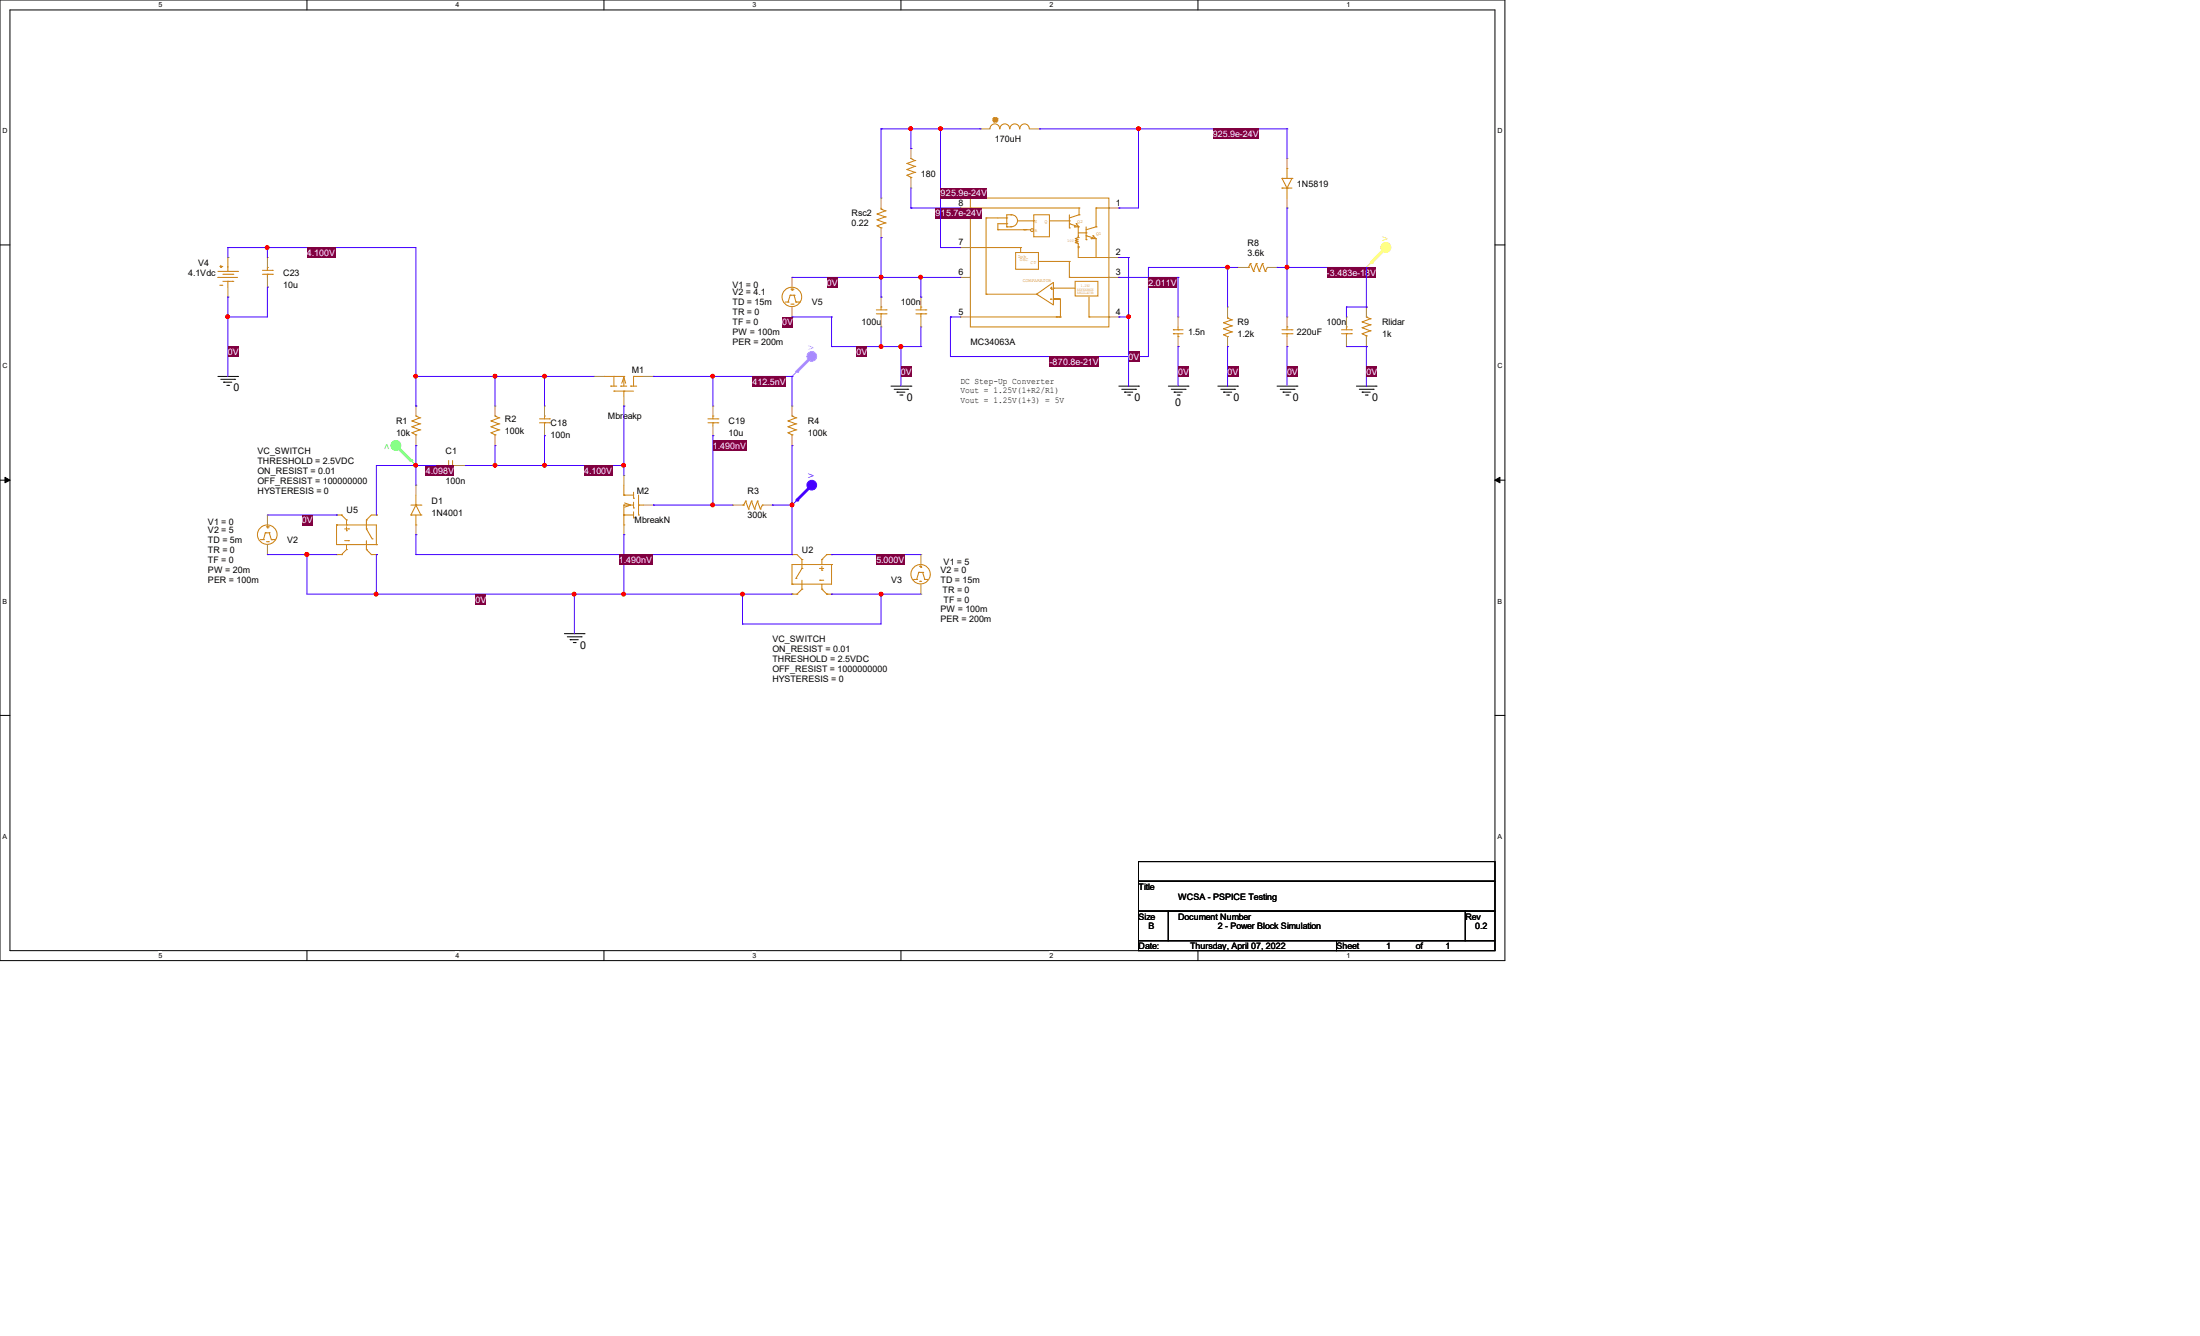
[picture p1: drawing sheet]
<svg xmlns="http://www.w3.org/2000/svg" width="356mm" height="216mm" viewBox="0 0 356 216" stroke-linecap="round" stroke-linejoin="round" font-family="sans-serif">
<path d="M0 0h243.2v155.2h-243.2zM1.6 1.6h240v152h-240z" fill="none" stroke="#000" stroke-width=".16"/>
<g fill="#fff">
<path d="M25.6 .2h.6v1.2h-.6z"/>
<path d="M25.6 153.8h.6v1.2h-.6z"/>
</g>
<path d="M49.6 0v1.6M49.6 153.6v1.6" fill="none" stroke="#000" stroke-width=".16"/>
<g fill="#fff">
<path d="M73.6 .2h.6v1.2h-.6z"/>
<path d="M73.6 153.8h.6v1.2h-.6z"/>
</g>
<path d="M97.6 0v1.6M97.6 153.6v1.6" fill="none" stroke="#000" stroke-width=".16"/>
<g fill="#fff">
<path d="M121.6 .2h.6v1.2h-.6z"/>
<path d="M121.6 153.8h.6v1.2h-.6z"/>
</g>
<path d="M145.6 0v1.6M145.6 153.6v1.6" fill="none" stroke="#000" stroke-width=".16"/>
<g fill="#fff">
<path d="M169.6 .2h.6v1.2h-.6z"/>
<path d="M169.6 153.8h.6v1.2h-.6z"/>
</g>
<path d="M193.6 0v1.6M193.6 153.6v1.6" fill="none" stroke="#000" stroke-width=".16"/>
<g fill="#fff">
<path d="M217.6 .2h.6v1.2h-.6z"/>
<path d="M217.6 153.8h.6v1.2h-.6z"/>
<path d="M.4 20.6h.8v1.2h-.8z"/>
<path d="M242.1 20.6h.7v1.2h-.7z"/>
<path d="M.4 58.5h.8v1.2h-.8z"/>
<path d="M242.1 58.5h.7v1.2h-.7z"/>
</g>
<path d="M0 39.6h1.6M241.6 39.6h1.6" fill="none" stroke="#000" stroke-width=".16"/>
<g fill="#fff">
<path d="M.4 96.6h.7v1.1h-.7z"/>
<path d="M242.1 96.6h.7v1.1h-.7z"/>
</g>
<path d="M0 77.6h1.6M241.6 77.6h1.6" fill="none" stroke="#000" stroke-width=".16"/>
<path d="M.8 77.1l.8 .5-.8 .4zM241.6 77.6l.8-.5v.9z" fill="#000" stroke="#000" stroke-width=".16"/>
<g fill="#fff">
<path d="M.4 134.6h.7v1.2h-.7z"/>
<path d="M242.1 134.6h.7v1.2h-.7z"/>
</g>
<g fill="none" stroke="#000" stroke-width=".16">
<path d="M35.2 60.8h3.2M35.7 61.3h2.2M36.2 61.8h.1M36.2 61.8h1.3M36.7 62.3h.3M37 62.3h.1M37.9 61.3h.1M38.4 60.8h.1M144 62.4h3.2M144.5 62.9h2.2M145 63.4h.1M145 63.4h1.3"/>
<path d="M145.5 63.8h.3M145.8 63.8h.1M146.7 62.9h.1M147.2 62.4h.1M180.8 62.4h3.2M181.3 62.9h2.3M181.8 63.4h.1M181.8 63.4h1.3M182.3 63.8h.3M182.6 63.8h.1M183.6 62.9h.1M184 62.4h.1"/>
<path d="M188.8 62.4h3.2M189.3 62.9h2.3M189.8 63.4h.1M189.8 63.4h1.3M190.3 63.8h.3M190.6 63.8h.1M191.6 62.9h.1M192 62.4h.1M196.8 62.4h3.2M197.3 62.9h2.3M197.8 63.4h.1M197.8 63.4h1.3"/>
<path d="M198.3 63.8h.3M198.6 63.8h.1M199.6 62.9h.1M200 62.4h.1M206.4 62.4h3.2M206.9 62.9h2.3M207.4 63.4h.1M207.4 63.4h1.3M207.9 63.8h.3M208.2 63.8h.1M209.2 62.9h.1M209.6 62.4h.1"/>
<path d="M219.2 62.4h3.2M219.7 62.9h2.3M220.2 63.4h.1M220.2 63.4h1.3M220.7 63.8h.3M221 63.8h.1M222 62.9h.1M222.4 62.4h.1M0 115.6h1.6M91.2 102.4h3.2M91.7 102.9h2.2M92.2 103.4h.1"/>
<path d="M92.2 103.4h1.3M92.7 103.8h.3M93 103.8h.1M93.9 102.9h.1M94.4 102.4h.1M241.6 115.6h1.6M184 139.2h57.6v3.2h-57.6zM184 142.4h57.6v4.8h-57.6zM184 147.2h4.8v4.8h-4.8zM184 152h32v1.6h-32zM188.8 147.2h48.1v4.8h-48.1zM216 152h25.6v1.6h-25.6z"/>
<path d="M236.9 147.2h4.7v4.8h-4.7z"/>
</g>
<circle cx="224" cy="40" r=".78" fill="#ff5" stroke="#ff5" stroke-width=".16"/>
<path d="M220.9 43.2h.1M224 40l-3.1 3.2" fill="none" stroke="#ff5" stroke-width=".16"/>
<path d="M224 40l-2.3 2.4" fill="none" stroke="#ff5" stroke-width=".47"/>
<circle cx="221.7" cy="42.4" r=".23" fill="#ff5"/>
<circle cx="64" cy="72" r=".78" fill="#5f5" stroke="#5f5" stroke-width=".16"/>
<path d="M64 72l3.2 3.2M67.2 75.2h.1" fill="none" stroke="#5f5" stroke-width=".16"/>
<path d="M64 72l2.4 2.4" fill="none" stroke="#5f5" stroke-width=".47"/>
<circle cx="66.4" cy="74.4" r=".23" fill="#5f5"/>
<circle cx="131.2" cy="78.4" r=".78" fill="#50f" stroke="#50f" stroke-width=".16"/>
<path d="M131.2 78.4l-3.2 3.2M128 81.6h.1" fill="none" stroke="#50f" stroke-width=".16"/>
<path d="M131.2 78.4l-2.4 2.4" fill="none" stroke="#50f" stroke-width=".47"/>
<circle cx="128.8" cy="80.8" r=".23" fill="#50f"/>
<circle cx="131.2" cy="57.6" r=".78" fill="#f5f" stroke="#f5f" stroke-width=".16"/>
<path d="M131.2 57.6l-3.2 3.2M128 60.8h.1" fill="none" stroke="#f5f" stroke-width=".16"/>
<path d="M131.2 57.6l-2.4 2.4" fill="none" stroke="#f5f" stroke-width=".47"/>
<circle cx="128.8" cy="60" r=".23" fill="#f5f"/>
<g fill="none" stroke="#cc8006" stroke-width=".16">
<path d="M160.5 19.5h.1M160.5 19.2h.1M160.5 19.5l.2 .2M160.5 19.2v.3M160.5 19.2l.7 .3M160.7 19h.1M160.7 19.7h.1M160.7 19l-.2 .2M160.7 19h.3M160.7 19l.3 .7M160.7 19.7h.3M161 19h.1"/>
<path d="M161 19.7h.1M161 19l-.3 .7M161 19l.2 .2M161.2 19.2h.1M161.2 19.5h.1M161.2 19.2l-.7 .3M161.2 19.2v.3M161.2 19.5l-.2 .2M141.8 34.6h.1M141.8 35.5h.1M141.8 36.5h.1M141.8 34.6l1.3 .5"/>
<path d="M141.8 35.5l1.3 .5M141.8 36.5l.6 .3M142.4 36.8h.1M142.4 33.8h.1M142.4 33.8l.7 .3M142.4 33.6v.2M143.1 34.1h.1M143.1 35.1h.1M143.1 36h.1M143.1 34.1l-1.3 .5M143.1 35.1l-1.3 .4M143.1 36l-1.3 .5"/>
<path d="M146.6 28.3h.1M146.6 27.4h.1M146.6 26.4h.1M146.6 28.3l.6 .4M146.6 27.4l1.3 .5M146.6 26.4l1.3 .5M147.2 25.6h.1M147.2 28.7h.1M147.2 25.6l.7 .4M147.2 28.7v.1M147.9 27.9h.1M147.9 26.9h.1"/>
<path d="M147.9 26h.1M147.9 27.9l-1.3 .4M147.9 26.9l-1.3 .5M147.9 26l-1.3 .4M156.8 32h22.4v20.8h-22.4zM156.8 33.6h.1M156.8 33.6h17.6M159.4 35.2h.1M159.4 35.2h3.3M159.4 35.2v12.3M160 20.8a.78 .78 0 0 1 .8-.8 .78 .78 0 0 1 .8 .8M161.3 37.1h.1"/>
<path d="M161.3 37.1h5.3M161.6 20.8a.78 .78 0 0 1 .8-.8 .78 .78 0 0 1 .8 .8M162.7 36.2h.1M162.7 36.7h.1M162.7 35.2h.1M162.7 36.2h-1.4v.9M162.7 36.7h.7M163.2 20.8a.78 .78 0 0 1 .8-.8 .78 .78 0 0 1 .8 .8M163.4 34.7h.1M163.4 36.7h.1M163.4 34.7h-.7v2M163.4 34.7a.95 .95 0 0 1 1.1 1 .95 .95 0 0 1-1.1 .9"/>
<path d="M164.5 35.7h2.6M164.8 20.8a.76 .76 0 0 1 .8-.8 .76 .76 0 0 1 .8 .8M165.5 37.1h.1M165.8 37.1h.1M167.1 34.7h2.5v3.6h-2.5zM167.1 35.7h.1M169.6 35.7h3.2M172.8 36.8h.1M172.8 36.2h.1M172.8 35.7h.1M172.8 34.7v2.1M172.8 36.2l1.6 .5"/>
<path d="M173.7 36.7h.1M173.7 36.7h.7M173.9 36.2h.1M173.9 36.2l.5 .5M174.3 38.4h.1M174.3 39.8h.1M174.3 36.7v1.7M174.3 37.6h1.3M174.3 38.1v.3l-.5 .2 .5 .1-.5 .2 .5 .2-.5 .1 .5 .2v2.2M174.4 34.7h.1M174.4 33.6h.1M174.4 34.7l-1.6 .5"/>
<path d="M174.4 33.6v1.1M175.6 38.7h.1M175.6 38.1h.1M175.6 37.6h.1M175.6 36.7v2M175.6 38.1l1.6 .5M176.4 38.6h.1M176.4 38.6h.8M176.7 38.1h.1M176.7 38.1l.5 .5M177.2 36.7h.1M177.2 33.6h.1"/>
<path d="M177.2 36.7l-1.6 .4M177.2 33.6v3.1M177.2 38.6v3M177.2 33.6h2M179.2 33.6h.1M207.2 28.8h.1M207.2 30.4h.1M207.2 28.8h1.6M207.2 28.8l.8 1.6M207.2 30.4h1.6M208 30.4h.1M208 27.2h.1"/>
<path d="M208 27.2v1.6M208 30.4v1.6M208.8 28.8h.1M208.8 28.8l-.8 1.6M35.2 44.8h.1M35.2 44.8h3.2M35.2 43.9h3.2M35.5 43.1h.4M35.5 46.1h.4M35.7 43.2h.1M35.7 42.9v.3M35.9 43.1h.1"/>
<path d="M35.9 46.1h.1M36 44.3h1.6M36 45.5h1.6M36.8 43.9h.1M36.8 45.5h.1M36.8 41.6h.1M36.8 41.6v2.3M36.8 45.5v.9M37.6 44.3h.1M37.6 45.5h.1M38.4 43.9h.1M42.4 44.3h1.6"/>
<path d="M42.4 43.7h1.6M43.2 43.2h.1M43.2 44.3h.1M43.2 43.2v.5M43.2 44.3v.5M44 44.3h.1M44 43.7h.1M126.9 48.8h.5M127.4 48.8h.1M127.7 47.7h.1M127.7 47.7l-.3 1.1M127.7 47.7h.7"/>
<path d="M127.8 49.1h.4M127.8 46.7h.4M128 46.9h.1M128 46.6v.3M128.2 49.1h.1M128.2 46.7h.1M128.4 47.7h.1M128.4 47.7l.3 1.1M128.7 48.8h.1M128.7 48.8h.5M129.2 48.8h.1M141.6 50.7h1.6"/>
<path d="M141.6 50.1h1.6M142.4 49.6h.1M142.4 50.7h.1M142.4 49.6v.5M142.4 50.7v.5M143.2 50.7h.1M143.2 50.1h.1M148 50.7h1.6M148 50.1h1.6M148.8 49.6h.1M148.8 50.7h.1M148.8 49.6v.5"/>
<path d="M148.8 50.7v.5M149.6 50.7h.1M149.6 50.1h.1M156.8 40h.1M156.8 51.2h14.6M156.8 40h8.2M159.4 47.5h.1M159.4 47.5h8.2M164.2 40.8h3.7v2.7h-3.7zM165 40h.1M165 40v.8M167.6 47.5l2.7-1.9v3.7z"/>
<path d="M167.6 47.5h.1M167.9 42.2h4.9M169.8 46.6h.1M169.8 48.3h.1M169.8 46.6h.3M169.8 48.3h.3M170 46.7h.1M170 46.4v.3M170.3 48.3h1.1h-1.1h1.1v1.9M170.3 46.6h.1M170.3 46.6h3.5M170.7 51.2h.1"/>
<path d="M171.2 51.2h.1M171.4 51.2h.1M171.4 50.1v1.1M172.8 42.2h.1M172.8 44.8h.1M172.8 44.8h6.4M172.8 42.2v2.6M173.8 45.5h3.7v2.3h-3.7zM174.3 40h.1M174.3 41.6h.1M174.3 41.6h4.9M176 51.2h.1"/>
<path d="M176 51.2h3.2M176 48v3.2M177.2 41.6h.1M179.2 51.2h.1M179.2 41.6h.1M179.2 44.8h.1M189.7 53.3h.1M189.7 53.9h.1M189.7 53.9h1.5M189.7 53.3h1.5M190.4 54.4h.1M190.4 53.3h.1"/>
<path d="M190.4 52.8v.5M190.4 53.9v.5M197.8 52.2h.1M197.8 53.1h.1M197.8 54.1h.1M197.8 52.2l1.3 .5M197.8 53.1l1.3 .5M197.8 54.1l.6 .3M198.4 54.4h.1M198.4 51.4h.1M198.4 51.4l.7 .3M198.4 51.2v.2"/>
<path d="M199.1 51.7h.1M199.1 52.7h.1M199.1 53.6h.1M199.1 51.7l-1.3 .5M199.1 52.7l-1.3 .4M199.1 53.6l-1.3 .5M201.6 43.2h.2M201.8 43.2h.1M202.1 42.6h.1M202.1 42.6l-.3 .6M202.1 42.6l.5 1.3M202.6 43.9h.1"/>
<path d="M203.1 42.6h.1M203.1 42.6l-.5 1.3M203.1 42.6l.4 1.3M203.5 43.9h.1M204 42.6h.1M204 42.6l-.5 1.3M204 42.6l.5 1.3M204.5 43.9h.1M204.9 43.2h.1M204.9 43.2l-.4 .7M207.2 53.9h1.6M207.2 53.3h1.6"/>
<path d="M208 52.8h.1M208 53.9h.1M208 52.8v.5M208 53.9v.5M208.8 53.9h.1M208.8 53.3h.1M216.8 53.9h1.6M216.8 53.3h1.6M217.6 52.8h.1M217.6 53.9h.1M217.6 52.8v.5M217.6 53.9v.5"/>
<path d="M218.4 53.9h.1M218.4 53.3h.1M220.2 53.9h.1M220.2 53h.1M220.2 52h.1M220.2 53.9l.7 .4M220.2 53l1.3 .5M220.2 52l1.3 .5M220.9 51.2h.1M220.9 54.3h.1M220.9 51.2l.6 .3M220.9 54.3v.1"/>
<path d="M221.5 53.5h.1M221.5 52.5h.1M221.5 51.5h.1M221.5 53.5l-1.3 .4M221.5 52.5l-1.3 .5M221.5 51.5l-1.3 .5M66.6 69.9h.1M66.6 69h.1M66.6 68h.1M66.6 69.9l.6 .4M66.6 69l1.3 .5M66.6 68l1.3 .5"/>
<path d="M67.2 67.2h.1M67.2 70.3h.1M67.2 67.2l.7 .3M67.2 70.3v.1M67.9 69.5h.1M67.9 68.5h.1M67.9 67.5h.1M67.9 69.5l-1.3 .4M67.9 68.5l-1.3 .5M67.9 67.5l-1.3 .5M72 75.2h.5M72.5 76h.1"/>
<path d="M72.5 75.2h.1M72.5 74.4v1.6M73.2 76h.1M73.2 74.4v1.6M73.2 75.2h.4M73.6 75.2h.1M79.4 69.9h.1M79.4 69h.1M79.4 68h.1M79.4 69.9l.6 .4M79.4 69l1.2 .5M79.4 68l1.2 .5"/>
<path d="M80 67.2h.1M80 70.3h.1M80 67.2l.6 .3M80 70.3v.1M80.6 69.5h.1M80.6 68.5h.1M80.6 67.5h.1M80.6 69.5l-1.2 .4M80.6 68.5l-1.2 .5M80.6 67.5l-1.2 .5M87.2 68.3h1.6M87.2 67.7h1.6"/>
<path d="M88 67.2h.1M88 68.3h.1M88 67.2v.5M88 68.3v.5M88.8 68.3h.1M88.8 67.7h.1M97.6 60.8h.1M97.6 60.8h3.2M98.7 62.4h.1M98.7 62.4h1M99.2 60.8h.1M99.2 63.2h.1"/>
<path d="M99.2 63.2h3.2M99.2 60.8v1.6M100.3 62.4h.1M100.3 62.4h1M100.5 61.9l.3-.9 .3 .9M100.8 60.8h.1M100.8 63.2h.1M100.8 60.8v1.6M100.8 63.2v.8M100.8 78.4v1.6M101.9 62.4h.1M101.9 62.4h1"/>
<path d="M102.4 60.8h.1M102.4 60.8v1.6M102.4 79.5v1M102.4 60.8h1.6M114.4 68.3h1.6M114.4 67.7h1.6M115.2 67.2h.1M115.2 68.3h.1M115.2 67.2v.5M115.2 68.3v.5M116 68.3h.1M116 67.7h.1"/>
<path d="M127.4 69.9h.1M127.4 69h.1M127.4 68h.1M127.4 69.9l.6 .4M127.4 69l1.3 .5M127.4 68l1.3 .5M128 67.2h.1M128 70.3h.1M128 70.3v.1M128 67.2l.7 .3M128.7 69.5h.1M128.7 68.5h.1"/>
<path d="M128.7 67.5h.1M128.7 69.5l-1.3 .4M128.7 68.5l-1.3 .5M128.7 67.5l-1.3 .5M42.1 87.2h.5M42.6 87.2h.1M42.9 86.1h.1M42.9 86.1l-.3 1.1M42.9 86.1h.6M43.1 87.5h.3M43.1 85.1h.3M43.2 85.3h.1"/>
<path d="M43.2 85v.3M43.4 87.5h.1M43.4 85.1h.1M43.5 86.1h.1M43.5 86.1l.4 1.1M43.9 87.2h.1M43.9 87.2h.4M44.3 87.2h.1M54.4 84.8h.1M54.4 84.8h6.4v3.2M54.4 84.8v3.2h6.4M54.4 83.2h.8"/>
<path d="M54.4 89.6h.8M55.2 89.6h.1M55.2 83.2h.1M55.2 83.2l.8 .8M55.7 85.5h.6M55.7 87.4h.6M56 84.8h.1M56 85.8h.1M56 88.8h.1M56 84h.1M56 84v.8M56 85.1v.7"/>
<path d="M56 88v.8M56 88.8l-.8 .8M56.3 85.5h.1M56.3 87.4h.1M59.2 85.5h.1M59.2 84h.1M59.2 88.8h.1M59.2 84v1.5M59.2 87.4v1.4M59.2 85.5l1 1.6M59.2 88.8l.8 .8M60 89.6h.1"/>
<path d="M60 89.6h.8M60.2 87.1h.1M60.8 88h.1M60.8 83.2h.1M60.8 89.6h.1M60.8 83.2h-.8l-.8 .8M66.4 83.2h.1M66.4 81.6h1.6M66.4 83.2h1.6M67.2 84.8h.1M67.2 81.6h.1M67.2 80v1.6"/>
<path d="M67.2 83.2v1.6M67.2 81.6l-.8 1.6M67.2 81.6l.8 1.6M68 81.6h.1M68 83.2h.1M100.8 83.2h.1M100.8 80h.1M100.8 81.6h.1M100.8 84.8h.1M100.8 81.6h1.6M100.8 83.2h1.6M100.8 81.6v3.2"/>
<path d="M100.8 80h1.6M101 81.3l.9 .3-.9 .4M102.4 80.5h.1M102.4 82.1h.1M102.4 83.7h.1M102.4 81.2v.9M102.4 82.7v1M103.2 83.2h.1M103.2 81.6h.1M103.2 81.6h.8M103.2 80v3.2M120 81.6h.2"/>
<path d="M120.2 81.6h.1M120.5 81h.1M120.5 81l-.3 .6M120.5 81l.5 1.3M121 82.3h.1M121.5 81h.1M121.5 81l-.5 1.3M121.5 81l.5 1.3M122 82.3h.1M122.4 81h.1M122.4 81l-.4 1.3M122.4 81l.5 1.3"/>
<path d="M122.9 82.3h.1M123.2 81.6h.1M123.2 81.6l-.3 .7M128 94.4h.1M128 89.6h.1M128 96h.1M128 89.6h.8l.8 .8M128 96h.8M128.7 93.5h.1M128.8 96h.1M129.6 91.9h.1M129.6 90.4h.1"/>
<path d="M129.6 95.2h.1M129.6 90.4v1.5M129.6 93.8v1.4M129.6 91.9l-.9 1.6M129.6 95.2l-.8 .8M132.5 91.9h.1M132.5 93.8h.1M132.5 91.9h.6M132.5 93.8h.6M132.8 91.2h.1M132.8 92.2h.1M132.8 95.2h.1"/>
<path d="M132.8 90.4h.1M132.8 90.4v.8M132.8 91.5v.7M132.8 94.4v.8M132.8 95.2l.8 .8M133.6 96h.1M133.6 89.6h.1M133.6 89.6h.8M133.6 89.6l-.8 .8M133.6 96h.8M134.4 91.2h.1M134.4 91.2h-6.4v3.2"/>
<path d="M134.4 91.2v3.2h-6.4M147.7 93.6h.1M147.7 93.6h.5M148.2 93.6h.1M148.5 92.5h.1M148.5 92.5h.6M148.5 92.5l-.3 1.1M148.7 93.9h.1M148.7 91.5h.1M148.7 93.9h.3M148.7 91.5h.3M148.8 91.7h.1"/>
<path d="M148.8 91.4v.3M149.1 92.5h.1M149.1 92.5l.4 1.1M149.5 93.6h.1M149.5 93.6h.4"/>
<circle cx="166.8" cy="37.2" r=".23"/>
<circle cx="128" cy="48" r="1.58"/>
<circle cx="43.2" cy="86.4" r="1.58"/>
<circle cx="148.8" cy="92.8" r="1.57"/>
</g>
<g fill="none" stroke="#a84" stroke-width=".16">
<path d="M142.4 38.4h.1M142.4 32h.1M142.4 32v1.6M142.4 36.8v1.6M147.2 24h.1M147.2 30.4h.1M147.2 24v1.6M147.2 28.8v1.6M155.2 33.6h.1M155.2 33.6h1.6M158.4 20.8h.1M158.4 20.8h1.6"/>
<path d="M166.4 20.8h1.6M168 20.8h.1M179.2 33.6h1.6M180.8 33.6h.1M208 33.6h.1M208 25.6h.1M208 25.6v1.6M208 32v1.6M36.8 41.6h.1M36.8 48h.1M36.8 46.4v1.6M43.2 46.4h.1"/>
<path d="M43.2 41.6h.1M43.2 41.6v1.6M43.2 44.8v1.6M128 44.8h.1M128 51.2h.1M128 44.8v1.6M128 49.6v1.6M142.4 52.8h.1M142.4 48h.1M142.4 48v1.6M142.4 51.2v1.6M148.8 52.8h.1"/>
<path d="M148.8 48h.1M148.8 48v1.6M148.8 51.2v1.6M155.2 51.2h.1M155.2 44.8h.1M155.2 40h.1M155.2 44.8h1.6M155.2 51.2h1.6M155.2 40h1.6M179.2 41.6h1.6M179.2 44.8h1.6M179.2 51.2h1.6"/>
<path d="M180.8 41.6h.1M180.8 44.8h.1M180.8 51.2h.1M190.4 51.2h.1M190.4 56h.1M190.4 51.2v1.6M190.4 54.4v1.6M198.4 56h.1M198.4 49.6h.1M198.4 49.6v1.6M198.4 54.4v1.6M200 43.2h.1"/>
<path d="M200 43.2h1.6M204.9 43.2h1.5M206.4 43.2h.1M208 56h.1M208 51.2h.1M208 51.2v1.6M208 54.4v1.6M217.6 56h.1M217.6 51.2h.1M217.6 51.2v1.6M217.6 54.4v1.6M220.9 49.6h.1"/>
<path d="M220.9 56h.1M220.9 49.6v1.6M220.9 54.4v1.6M67.2 65.6h.1M67.2 72h.1M67.2 78.4h.1M67.2 65.6v1.6M67.2 70.4v1.6M67.2 78.4v1.6M70.4 75.2h.1M70.4 75.2h1.6M73.6 75.2h1.6"/>
<path d="M75.2 75.2h.1M80 65.6h.1M80 72h.1M80 65.6v1.6M80 70.4v1.6M88 70.4h.1M88 65.6h.1M88 65.6v1.6M88 68.8v1.6M96 60.8h.1M96 60.8h1.6M100.8 76.8h.1"/>
<path d="M100.8 65.6h.1M100.8 64v1.6M100.8 76.8v1.6M104 60.8h1.6M105.6 60.8h.1M115.2 70.4h.1M115.2 65.6h.1M115.2 65.6v1.6M115.2 68.8v1.6M128 65.6h.1M128 72h.1M128 65.6v1.6"/>
<path d="M128 70.4v1.6M43.2 83.2h.1M43.2 89.6h.1M43.2 83.2v1.6M43.2 88v1.6M54.4 83.2h.1M54.4 89.6h.1M60.8 83.2h.1M60.8 89.6h.1M67.2 86.4h.1M67.2 84.8v1.6M100.8 86.4h.1"/>
<path d="M100.8 84.8v1.6M104 81.6h1.6M105.6 81.6h.1M118.4 81.6h.1M118.4 81.6h1.6M123.2 81.6h1.6M124.8 81.6h.1M128 89.6h.1M128 96h.1M134.4 89.6h.1M134.4 96h.1M148.8 89.6h.1"/>
<path d="M148.8 96h.1M148.8 89.6v1.6M148.8 94.4v1.6"/>
</g>
<path d="M67.2 60.8h.1M67.2 60.8h28.8M80 60.8h.1M80 60.8v4.8M88 60.8h.1M88 60.8v4.8M105.6 60.8h.1M105.6 60.8h22.4M115.2 60.8h.1M115.2 60.8v4.8" fill="none" stroke="#4200ff" stroke-width=".16"/>
<g fill="#f00" stroke="#f00" stroke-width=".16">
<circle cx="80" cy="60.8" r=".3"/>
<circle cx="88" cy="60.8" r=".3"/>
<circle cx="115.2" cy="60.8" r=".3"/>
</g>
<path d="M121.6 60.8h5.4v1.7h-5.4z" fill="#800040"/>
<path d="M88 70.4h.1M88 70.4v4.8M100.8 65.6h.1M100.8 65.6v9.6M115.2 70.4h.1M115.2 70.4v11.2M128 60.8h.1M128 60.8v4.8" fill="none" stroke="#4200ff" stroke-width=".16"/>
<circle cx="115.2" cy="81.6" r=".3" fill="#f00" stroke="#f00" stroke-width=".16"/>
<path d="M115.2 71.2h5.4v1.7h-5.4z" fill="#800040"/>
<path d="M60.8 75.2h.1M60.8 75.2v8M67.2 72h.1M67.2 72v3.2h-6.4M80 72h.1M80 72v3.2M128 72h.1M128 72v9.6" fill="none" stroke="#4200ff" stroke-width=".16"/>
<g fill="#f00" stroke="#f00" stroke-width=".16">
<circle cx="128" cy="81.6" r=".3"/>
<circle cx="67.2" cy="75.2" r=".3"/>
</g>
<path d="M68.8 75.2h4.6v1.7h-4.6z" fill="#800040"/>
<path d="M67.2 75.2h1.6M68.8 75.2h.1" fill="none" stroke="#800040" stroke-width=".16" stroke-dasharray=".3"/>
<path d="M67.2 75.2h.1M67.2 75.2h3.2M67.2 75.2v3.2M75.2 75.2h.1M75.2 75.2h25.6M80 75.2h.1M88 75.2h.1" fill="none" stroke="#4200ff" stroke-width=".16"/>
<g fill="#f00" stroke="#f00" stroke-width=".16">
<circle cx="80" cy="75.2" r=".3"/>
<circle cx="100.8" cy="75.2" r=".3"/>
<circle cx="88" cy="75.2" r=".3"/>
</g>
<path d="M94.4 75.2h4.6v1.7h-4.6z" fill="#800040"/>
<path d="M100.8 75.2h.1M100.8 75.2v1.6M43.2 83.2h11.2M54.4 83.2h.1M105.6 81.6h.1M105.6 81.6h12.8M115.2 81.6h.1M124.8 81.6h.1M124.8 81.6h3.2M128 81.6h.1M128 81.6v8" fill="none" stroke="#4200ff" stroke-width=".16"/>
<path d="M48.8 83.2h1.8v1.7h-1.8z" fill="#800040"/>
<path d="M43.2 89.6h.1M43.2 89.6h11.2M49.6 89.6h.1M49.6 89.6v6.4M60.8 89.6h.1M60.8 89.6v6.4M67.2 86.4h.1M67.2 89.6h.1M67.2 86.4v3.2M67.2 89.6h60.8M100.8 86.4h.1M100.8 86.4v9.6" fill="none" stroke="#4200ff" stroke-width=".16"/>
<g fill="#f00" stroke="#f00" stroke-width=".16">
<circle cx="100.8" cy="96" r=".3"/>
<circle cx="49.6" cy="89.6" r=".32"/>
</g>
<path d="M100 89.6h5.4v1.7h-5.4z" fill="#800040"/>
<path d="M134.4 89.6h.1M134.4 89.6h14.4" fill="none" stroke="#4200ff" stroke-width=".16"/>
<path d="M141.6 89.6h4.6v1.7h-4.6z" fill="#800040"/>
<path d="M49.6 96h43.2M60.8 96h.1" fill="none" stroke="#4200ff" stroke-width=".16"/>
<g fill="#f00" stroke="#f00" stroke-width=".16">
<circle cx="92.8" cy="96" r=".3"/>
<circle cx="60.8" cy="96" r=".3"/>
</g>
<path d="M76.8 96h1.8v1.7h-1.8z" fill="#800040"/>
<g fill="none" stroke="#4200ff" stroke-width=".16">
<path d="M142.4 20.8h.1M142.4 38.4h.1M142.4 20.8v11.2M142.4 38.4v9.6M142.4 20.8h4.8M168 20.8h.1M168 20.8h16M208 20.8h.1M208 33.6h.1M208 20.8v4.8M208 33.6v9.6M142.4 48h.1"/>
<path d="M185.6 43.2h.1M185.6 43.2h14.4M198.4 43.2h.1M198.4 43.2v6.4M206.4 43.2h.1M206.4 43.2h14.5M208 43.2h.1M92.8 96h.1M92.8 96v6.4M92.8 96h35.2M100.8 96h.1M120 96h.1"/>
<path d="M120 96v4.8M134.4 96h.1M134.4 96h14.4M142.4 96h.1M142.4 96v4.8h-22.4M120 100.8h.1"/>
</g>
<g fill="#f00" stroke="#f00" stroke-width=".16">
<circle cx="120" cy="96" r=".3"/>
<circle cx="142.4" cy="96" r=".3"/>
<circle cx="184" cy="20.8" r=".3"/>
<circle cx="142.4" cy="44.8" r=".3"/>
<circle cx="208" cy="43.2" r=".3"/>
<circle cx="198.4" cy="43.2" r=".3"/>
</g>
<g fill="#800040">
<path d="M214.4 43.2h1.8v1.7h-1.8z"/>
<path d="M216.2 43.2h6.2v1.7h-6.2z"/>
</g>
<path d="M142.4 56h.1M142.4 52.8v3.2M190.4 56h.1M190.4 56v6.4M208 43.2h.1M208 43.2v8" fill="none" stroke="#4200ff" stroke-width=".16"/>
<path d="M190.4 59.2h1.8v1.7h-1.8z" fill="#800040"/>
<path d="M208 56h.1M208 56v6.4" fill="none" stroke="#4200ff" stroke-width=".16"/>
<path d="M208 59.2h1.8v1.7h-1.8z" fill="#800040"/>
<path d="M198.4 56h.1M198.4 56v6.4" fill="none" stroke="#4200ff" stroke-width=".16"/>
<path d="M198.4 59.2h1.8v1.7h-1.8z" fill="#800040"/>
<path d="M36.8 48h.1M36.8 48v3.2M142.4 56h.1M142.4 44.8h.1M142.4 56h3.2M142.4 44.8h12.8M145.6 56h.1M145.6 56v6.4M148.8 44.8h.1M148.8 48h.1M148.8 44.8v3.2" fill="none" stroke="#4200ff" stroke-width=".16"/>
<g fill="#f00" stroke="#f00" stroke-width=".16">
<circle cx="142.4" cy="56" r=".3"/>
<circle cx="148.8" cy="44.8" r=".3"/>
<circle cx="145.6" cy="56" r=".32"/>
</g>
<path d="M145.6 59.2h1.8v1.7h-1.8z" fill="#800040"/>
<path d="M145.6 56h.1M145.6 56h3.2M148.8 56h.1M148.8 52.8v3.2M190.4 44.8h.1M190.4 44.8v6.4M220.9 43.2h.1M220.9 56h.1M220.9 43.2v6.4M220.9 56v6.4" fill="none" stroke="#4200ff" stroke-width=".16"/>
<path d="M220.9 59.2h1.7v1.7h-1.7z" fill="#800040"/>
<path d="M36.8 40h.1M36.8 51.2h.1M36.8 40h6.4M36.8 40v1.6M36.8 51.2v9.6M43.2 40h.1M43.2 46.4h.1M43.2 40v1.6M43.2 46.4v4.8h-6.4" fill="none" stroke="#4200ff" stroke-width=".16"/>
<circle cx="36.8" cy="51.2" r=".3" fill="#f00" stroke="#f00" stroke-width=".16"/>
<path d="M36.8 56h1.8v1.7h-1.8z" fill="#800040"/>
<path d="M153.6 51.2h.1M153.6 57.6h.1M153.6 51.2h1.6M153.6 51.2v6.4M153.6 57.6h32" fill="none" stroke="#4200ff" stroke-width=".16"/>
<g fill="#800040">
<path d="M169.6 57.6h2.2v1.7h-2.2z"/>
<path d="M171.8 57.6h5.8v1.7h-5.8z"/>
</g>
<path d="M180.8 44.8h.1M180.8 44.8h9.6M185.6 43.2h.1M185.6 43.2v14.4" fill="none" stroke="#4200ff" stroke-width=".16"/>
<path d="M185.6 44.8h4.6v1.7h-4.6z" fill="#800040"/>
<path d="M43.2 40h.1M43.2 40h24" fill="none" stroke="#4200ff" stroke-width=".16"/>
<circle cx="43.2" cy="40" r=".3" fill="#f00" stroke="#f00" stroke-width=".16"/>
<path d="M49.6 40h4.6v1.7h-4.6z" fill="#800040"/>
<path d="M147.2 24h.1M147.2 33.6h.1M147.2 30.4v3.2M147.2 33.6h8M152 20.8h.1M152 20.8h-4.8v3.2M180.8 41.6h.1M180.8 51.2h.1M180.8 41.6h1.6M180.8 51.2h1.6" fill="none" stroke="#4200ff" stroke-width=".16"/>
<circle cx="147.2" cy="20.8" r=".3" fill="#f00" stroke="#f00" stroke-width=".16"/>
<g fill="#800040">
<path d="M151.2 33.6h2.6v1.7h-2.6z"/>
<path d="M153.8 33.6h4.9v1.7h-4.9z"/>
</g>
<path d="M182.4 51.2h.1M182.4 51.2v11.2" fill="none" stroke="#4200ff" stroke-width=".16"/>
<circle cx="182.4" cy="51.2" r=".3" fill="#f00" stroke="#f00" stroke-width=".16"/>
<path d="M182.4 56.8h1.8v1.7h-1.8z" fill="#800040"/>
<path d="M180.8 33.6h.1M184 20.8h.1M184 20.8v12.8h-3.2M184 20.8h24M67.2 40v25.6M182.4 41.6h.1M182.4 41.6v9.6M67.2 60.8h.1M67.2 65.6h.1" fill="none" stroke="#4200ff" stroke-width=".16"/>
<circle cx="67.2" cy="60.8" r=".3" fill="#f00" stroke="#f00" stroke-width=".16"/>
<path d="M196 20.8h7.5v1.7h-7.5z" fill="#800040"/>
<path d="M152 20.8h.1M152 20.8v19.2M152 40h.1M152 40h3.2" fill="none" stroke="#4200ff" stroke-width=".16"/>
<g fill="#800040">
<path d="M152 30.4h2.6v1.6h-2.6z"/>
<path d="M154.6 30.4h5v1.6h-5z"/>
</g>
<path d="M152 20.8h6.4M158.4 20.8h.1M128 44.8h.1M128 44.8h14.4" fill="none" stroke="#4200ff" stroke-width=".16"/>
<circle cx="152" cy="20.8" r=".3" fill="#f00" stroke="#f00" stroke-width=".16"/>
<path d="M133.6 44.8h1.8v1.7h-1.8z" fill="#800040"/>
<path d="M128 51.2h.1M128 51.2h6.4" fill="none" stroke="#4200ff" stroke-width=".16"/>
<path d="M126.4 51.2h1.8v1.7h-1.8z" fill="#800040"/>
<path d="M134.4 51.2h.1M134.4 56h.1M134.4 51.2v4.8M134.4 56h8" fill="none" stroke="#4200ff" stroke-width=".16"/>
<path d="M138.4 56h1.8v1.7h-1.8z" fill="#800040"/>
<path d="M217.6 49.6h.1M217.6 56h3.3M217.6 49.6h3.3M217.6 49.6v1.6M220.9 56h.1M220.9 49.6h.1" fill="none" stroke="#4200ff" stroke-width=".16"/>
<g fill="#f00" stroke="#f00" stroke-width=".16">
<circle cx="80" cy="60.8" r=".3"/>
<circle cx="88" cy="60.8" r=".3"/>
<circle cx="115.2" cy="60.8" r=".3"/>
<circle cx="115.2" cy="81.6" r=".3"/>
<circle cx="128" cy="81.6" r=".3"/>
<circle cx="67.2" cy="75.2" r=".3"/>
<circle cx="80" cy="75.2" r=".3"/>
<circle cx="100.8" cy="75.2" r=".3"/>
<circle cx="88" cy="75.2" r=".3"/>
<circle cx="100.8" cy="96" r=".3"/>
<circle cx="49.6" cy="89.6" r=".32"/>
<circle cx="92.8" cy="96" r=".3"/>
<circle cx="60.8" cy="96" r=".3"/>
<circle cx="120" cy="96" r=".3"/>
<circle cx="142.4" cy="96" r=".3"/>
<circle cx="184" cy="20.8" r=".3"/>
<circle cx="142.4" cy="44.8" r=".3"/>
<circle cx="208" cy="43.2" r=".3"/>
<circle cx="198.4" cy="43.2" r=".3"/>
<circle cx="142.4" cy="56" r=".3"/>
<circle cx="148.8" cy="44.8" r=".3"/>
<circle cx="145.6" cy="56" r=".32"/>
<circle cx="36.8" cy="51.2" r=".3"/>
<circle cx="43.2" cy="40" r=".3"/>
<circle cx="147.2" cy="20.8" r=".3"/>
<circle cx="182.4" cy="51.2" r=".3"/>
<circle cx="67.2" cy="60.8" r=".3"/>
<circle cx="152" cy="20.8" r=".3"/>
</g>
<g font-size="1.7">
<text x="37.8" y="63.2">0</text>
<text x="146.6" y="64.8">0</text>
<text x="183.4" y="64.8">0</text>
<text x="189.9" y="65.6">0</text>
<text x="199.4" y="64.8">0</text>
<text x="209" y="64.8">0</text>
<text x="221.8" y="64.8">0</text>
<text x="93.8" y="104.8">0</text>
</g>
<g font-size="1.4">
<text x="160.8" y="23">170uH</text>
<text x="148.8" y="28.6">180</text>
<text x="137.6" y="35">Rsc2</text>
<text x="154.9" y="33.2">8</text>
<text x="180.3" y="33.2">1</text>
<text x="209.6" y="30.2">1N5819</text>
<text x="137.6" y="36.6">0.22</text>
<text x="154.9" y="39.6">7</text>
<text x="180.3" y="41.2">2</text>
<text x="201.6" y="39.8">R8</text>
<text x="201.6" y="41.4">3.6k</text>
<text x="30.4" y="44.6">4.1Vdc</text>
<text x="32" y="43">V4</text>
<text x="45.8" y="44.6">C23</text>
<text x="45.8" y="46.5">10u</text>
<text x="118.4" y="46.5">V1 = 0</text>
<text x="118.4" y="47.8">V2 = 4.1</text>
<text x="154.9" y="44.5">6</text>
<text x="180.3" y="44.5">3</text>
<text x="118.4" y="49.4">TD = 15m</text>
<text x="118.4" y="52.6">TF = 0</text>
<text x="118.4" y="51">TR = 0</text>
<text x="131.2" y="49.4">V5</text>
<text x="139.2" y="52.6">100u</text>
<text x="145.6" y="49.4">100n</text>
<text x="154.9" y="50.8">5</text>
<text x="180.3" y="50.8">4</text>
<text x="200" y="52.6">R9</text>
<text x="214.4" y="52.6">100n</text>
<text x="223.4" y="52.6">Rlidar</text>
<text x="118.4" y="54.2">PW = 100m</text>
<text x="118.4" y="55.8">PER = 200m</text>
<text x="156.8" y="55.8">MC34063A</text>
<text x="192" y="54.2">1.5n</text>
<text x="200" y="54.5">1.2k</text>
<text x="209.6" y="54.2">220uF</text>
<text x="223.4" y="54.5">1k</text>
<text x="102.1" y="60.2">M1</text>
<text x="155.2" y="63.6">Vout = 1.25V(1+R2/R1)</text>
<text x="155.2" y="62">DC Step-Up Converter</text>
<text x="155.2" y="65.2">Vout = 1.25V(1+3) = 5V</text>
<text x="64" y="68.6">R1</text>
<text x="64" y="70.5">10k</text>
<text x="81.6" y="68.2">R2</text>
<text x="81.6" y="70.2">100k</text>
<text x="89" y="68.9">C18</text>
<text x="89" y="70.8">100n</text>
<text x="98.3" y="67.8">Mbreakp</text>
<text x="117.8" y="68.6">C19</text>
<text x="117.8" y="70.5">10u</text>
<text x="130.6" y="68.6">R4</text>
<text x="130.6" y="70.5">100k</text>
<text x="41.6" y="75">THRESHOLD = 2.5VDC</text>
<text x="41.6" y="76.6">ON_RESIST = 0.01</text>
<text x="41.6" y="73.4">VC_SWITCH</text>
<text x="72" y="73.4">C1</text>
<text x="41.6" y="78.2">OFF_RESIST = 100000000</text>
<text x="41.6" y="79.8">HYSTERESIS = 0</text>
<text x="56" y="83">U5</text>
<text x="69.8" y="81.4">D1</text>
<text x="69.8" y="83.3">1N4001</text>
<text x="72" y="78.2">100n</text>
<text x="102.9" y="79.8">M2</text>
<text x="120.8" y="79.8">R3</text>
<text x="120.8" y="83.8">300k</text>
<text x="33.6" y="87.8">TD = 5m</text>
<text x="33.6" y="84.9">V1 = 0</text>
<text x="33.6" y="89.4">TR = 0</text>
<text x="33.6" y="86.2">V2 = 5</text>
<text x="46.4" y="87.8">V2</text>
<text x="102.6" y="84.6">MbreakN</text>
<text x="129.6" y="89.4">U2</text>
<text x="33.6" y="91">TF = 0</text>
<text x="33.6" y="92.6">PW = 20m</text>
<text x="33.6" y="94.2">PER = 100m</text>
<text x="144" y="94.2">V3</text>
<text x="152" y="94.2">TD = 15m</text>
<text x="152" y="92.6">V2 = 0</text>
<text x="152.4" y="95.8">TR = 0</text>
<text x="152.5" y="91.3">V1 = 5</text>
<text x="152" y="99">PW = 100m</text>
<text x="152" y="100.6">PER = 200m</text>
<text x="152.5" y="97.4">TF = 0</text>
<text x="124.8" y="107">THRESHOLD = 2.5VDC</text>
<text x="124.8" y="105.4">ON_RESIST = 0.01</text>
<text x="124.8" y="103.8">VC_SWITCH</text>
<text x="124.8" y="108.6">OFF_RESIST = 1000000000</text>
<text x="124.8" y="110.2">HYSTERESIS = 0</text>
<text x="184" y="143.8">Title</text>
<text x="184" y="148.6">Size</text>
<text x="190.4" y="148.6">Document Number</text>
<text x="190.4" y="145.4">WCSA - PSPICE Testing</text>
<text x="236.9" y="148.6">Rev</text>
<text x="184" y="153.4">Date:</text>
<text x="185.6" y="150.2">B</text>
<text x="192.4" y="153.4">Thursday, April 07, 2022</text>
<text x="196.9" y="150.2">2 - Power Block Simulation</text>
<text x="216" y="153.4">Sheet</text>
<text x="224" y="153.4">1</text>
<text x="228.9" y="153.4">of</text>
<text x="233.6" y="153.4">1</text>
<text x="238.4" y="150.2">0.2</text>
</g>
<g font-size="1.4" fill="#fff">
<text x="196" y="22.2">925.9e-24V</text>
<text x="151.2" y="35">915.7e-24V</text>
<text x="152" y="31.8">925U6</text>
<text x="154.6" y="31.8">.9e-24V</text>
<text x="49.6" y="41.4">4.100V</text>
<text x="133.6" y="46.2">0V</text>
<text x="185.6" y="46.2">2.011V</text>
<text x="214.4" y="44.6">-3.483e-18V</text>
<text x="126.4" y="52.6">0V</text>
<text x="36.8" y="57.4">0V</text>
<text x="138.4" y="57.4">0V</text>
<text x="169.6" y="59">-870.8e-21V</text>
<text x="182.4" y="58.2">0V</text>
<text x="121.6" y="62.2">412.5nV</text>
<text x="145.6" y="60.6">0V</text>
<text x="190.4" y="60.6">0V</text>
<text x="198.4" y="60.6">0V</text>
<text x="208" y="60.6">0V</text>
<text x="220.9" y="60.6">0V</text>
<text x="68.8" y="76.6">4.098V</text>
<text x="94.4" y="76.6">4.100V</text>
<text x="115.2" y="72.6">1.490nV</text>
<text x="48.8" y="84.6">0V</text>
<text x="100" y="91">1.490nV</text>
<text x="141.6" y="91">5.000V</text>
<text x="76.8" y="97.4">0V</text>
</g>
<g font-size="1.1">
<text x="25.6" y="1.1">5</text>
<text x="73.6" y="1.1">4</text>
<text x="121.6" y="1.1">3</text>
<text x="169.6" y="1.1">2</text>
<text x="217.6" y="1.1">1</text>
<text x=".4" y="21.5">D</text>
<text x="242.1" y="21.5">D</text>
<text x=".4" y="59.5">C</text>
<text x="242.1" y="59.5">C</text>
<text x=".4" y="97.5">B</text>
<text x="242.1" y="97.5">B</text>
<text x=".4" y="135.6">A</text>
<text x="242.1" y="135.6">A</text>
<text x="25.6" y="154.8">5</text>
<text x="73.6" y="154.8">4</text>
<text x="121.6" y="154.8">3</text>
<text x="169.6" y="154.8">2</text>
<text x="217.6" y="154.8">1</text>
</g>
<text font-size="1.1" fill="#ff5" x="224.3" y="38.9" transform="rotate(-90 224.3 38.9)">V</text>
<text font-size="1.1" fill="#f5f" x="131.5" y="56.5" transform="rotate(-90 131.5 56.5)">V</text>
<text font-size="1.1" fill="#5f5" x="62.9" y="71.8" transform="rotate(-180 62.9 71.8)">V</text>
<text font-size="1.1" fill="#50f" x="131.5" y="77.3" transform="rotate(-90 131.5 77.3)">V</text>
<g font-size=".8" fill="#cc8006">
<text x="164.5" y="41.6">Ipk</text>
<text x="167.2" y="37.5">R</text>
<text x="167.2" y="36">S</text>
<text x="168.8" y="36">Q</text>
<text x="174.1" y="36">Q2</text>
<text x="177.2" y="37.9">Q1</text>
<text x="164.8" y="42.2">OSC</text>
<text x="165.3" y="45.6">COMPARATOR</text>
<text x="166.6" y="42.6">CT</text>
</g>
<g font-size=".6" fill="#cc8006">
<text x="172.5" y="39.1">100</text>
<text x="174.1" y="46.9">REFERENCE</text>
<text x="174.1" y="47.6">REGULATOR</text>
<text x="174.7" y="46.3">1.25V</text>
</g>
</svg>
